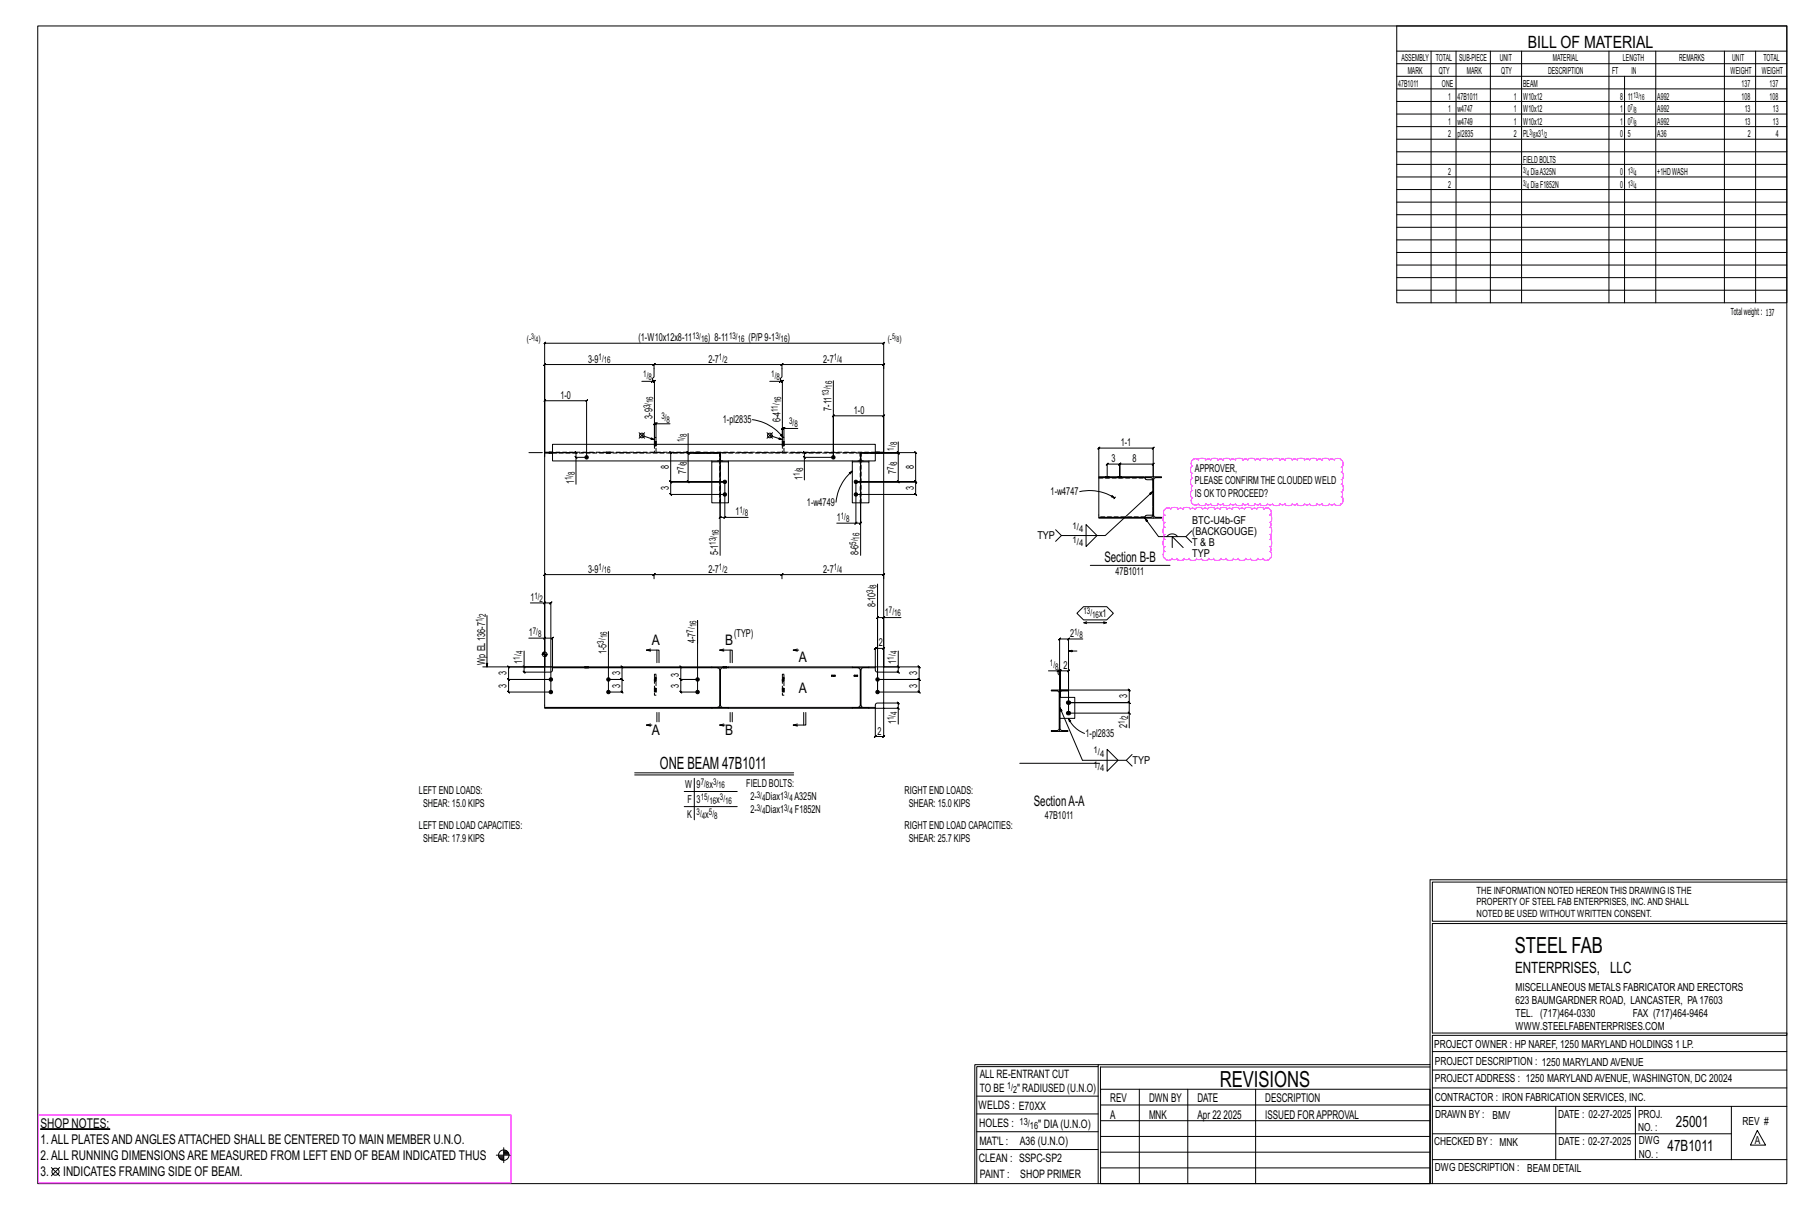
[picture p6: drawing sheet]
<svg xmlns="http://www.w3.org/2000/svg" width="914mm" height="610mm" viewBox="0 0 914 610" stroke-linecap="round" stroke-linejoin="round" font-family="sans-serif">
<g fill="#000" stroke="#000" stroke-width=".5">
<path d="M20 570h35z"/>
<circle cx="296" cy="231" r=".9"/>
<circle cx="421" cy="231" r=".9"/>
<circle cx="366" cy="243" r=".9"/>
<circle cx="366" cy="250" r=".9"/>
<circle cx="432" cy="243" r=".9"/>
<circle cx="432" cy="250" r=".9"/>
<circle cx="278" cy="349" r=".9"/>
<circle cx="278" cy="343" r=".9"/>
<circle cx="307" cy="349" r=".9"/>
<circle cx="307" cy="343" r=".9"/>
<circle cx="352" cy="349" r=".9"/>
<circle cx="352" cy="343" r=".9"/>
<circle cx="443" cy="349" r=".9"/>
<circle cx="443" cy="343" r=".9"/>
<circle cx="539" cy="354" r="1"/>
<circle cx="539" cy="360" r="1"/>
</g>
<g fill="none" stroke="#000" stroke-width=".5">
<path d="M19 13h883v584h-883zM705 13h197v140h-197zM705 26h197M705 32h197M705 39h197M722 26v127M735 26v127M752 26v127M768 26v127M812 26v127M820 39v114M836 26v127"/>
<path d="M870 26v127M886 26v127M705 45h197M705 51h197M705 58h197M705 64h197M705 70h197M705 77h197M705 83h197M705 89h197M705 96h197M705 102h197"/>
<path d="M705 108h197M705 115h197M705 121h197M705 127h197M705 134h197M705 140h197M705 146h197M324 192h5v-1l1-1v-6l1-1-1 1h-55v-1l-1 1h1v47M329 192v1l1-1zM329 192h1v1l1-1h-1v19M330 184h65h-1l1-1v1v6l-1 1v1h-6M331 183l-1 1z"/>
<path d="M394 192l-1 1 1-1zM394 192h1l-1 1 1-1v21M395 184h51h-1l1-1v3M395 183l-1 1zM421 192v39v-21h-1l1-1v1h25h-1l1-1v1v18M323 218l2 3M324 220l6 2M325 218l-2 3M330 211v10zM331 214l1-1zM331 214h-1l1-1-1 1v7M338 214h-7v7"/>
<path d="M347 219v9h16v52M380 212a23 23 0 0 1 15 9M387 218l3 3M388 220l7 2M390 218l-3 3M394 220v-1l1 2zM395 213v8zM396 216l-1 1zM396 216h-1l-1 1 1-1v5M403 216h-7v5M277 228h.1M277 229h.1"/>
<path d="M279 224h163v9h-163zM279 228h-4v1h4M279 228h.1M279 229h.1M290 230l1 1zM291 231v-3v1l-1-1h1h-16v-26l-1 1 1-1h21v1l1-1h-1v29h-5v13M306 228h.1M306 229h.1M308 228h.1M308 229h.1M330 225h.1M330 223h.1"/>
<path d="M330 224v-3h1v3M331 225h.1M331 223h.1M347 228l1 1zM347 228l1 1h-1h17h-17v-1l1 1h-1v14l1 1-1-1h19v18h12M351 228h.1M351 229h.1M353 228h.1M353 229h.1M359 233h9v21h-9zM359 233h.1M368 233h.1"/>
<path d="M395 225h.1M395 223h.1M395 224v-3h1v3M396 225h.1M396 223h.1M405 230l1 1zM409 228h-3h-1l1 1v-1v3M421 231h-15v11M429 239l1-1-1 1zM430 233h8v21h-8zM430 238a23 23 0 0 0-8 15M430 233h.1"/>
<path d="M438 233h.1M442 228h4v1h-4M442 228h.1M442 229h.1M444 228h.1M444 229h.1M453 228l1 1zM453 228l1 1h-1h-18h18v-1l1 1h-1v14l1 1-1-1h-21v21h-10M453 223v5h-19h28l1 1-1-1v15l1 1-1-1h-30h30l1 1-1-1v7v-1l1 1h-1h-30M366 250h-28h1l-1-1v1v-7l1 1-1-1h28h-28l1 1-1-1v-15l1 1-1-1h25v33v1l1-1h-1h3M545 248a23 23 0 0 1 17 3M554 241h23h1h-24z"/>
<path d="M554 241v-15v1l1-1h-1h28l-1 1 1-1v15v-7l-1 1 1-1h-17h1l-1 1v-1v7v-7h1l-1 1v-1h-6l-1 1 1-1v7M554 241v20M558 241h.1M560 241h.1M561 250l1 1h-1zM562 251v1M563 251h-1M564 241h.1M566 241h.1M578 241h8h-3l-1 1v18l1 1h3h-8h3l1-1v-18l-1-1h-3l1 1h3M582 260h-3l-1 1M582 248l-24 22h-22l-3-3"/>
<path d="M365 262l1-1zM432 264l-1 1 1-1zM432 264h2v1l1-1h-1v-36v52M536 270l-3 3M548 265l6 5-6 6zM554 261h24h-1h-23zM578 261l7 10h13l3-3M589 271a3 3 0 0 1 5 0M592 276v-5l5 5M598 271l3 3M330 290l1-1-1 1zM330 292l1-3-1 1h-55v-1l-1 1h1v49"/>
<path d="M330 290h65h-1l1-1v3M395 290h51h-1l1-1v3M395 289l-1 1zM443 295v54v-37h-1l1-1v1h3M550 285h40M246 311v26M268 304h7v33M274 305l1-1zM275 304h3l-1 1 1-1v45h-21v1l-1-1h1v-6l-1-1 1 1h21h-21l-1-1 1 1v-6l-1-1 1 1h22M307 319v30h7v1l-1-1h1v-6l-1-1 1 1h-7h7l-1-1 1 1v-6l-1-1 1 1M445 312l1-1zM455 312h-9v25h18l-1-1 1 1v6l-1-1 1 1h-21h21l-1-1 1 1v6h-1l1 1v-1h-21"/>
<path d="M543 309l4-3h12l3 3-3 4h-12zM548 314h-1l1 1M557 314h1h-11M558 314l-1 1M244 337h31M264 336l1 1zM267 322h8v17h-11l1 1-1-1v-2M273 330h3M274 330h.1M274 329v1M275 329v1M275 322l-1 1 1-1z"/>
<path d="M275 322h4l-1 1 1-1v15h-15v-8M275 337v-164l-1 1 1-1h171l-1 1 1-1v164M275 329v8M275 330v1M276 330v1M279 337l-1 2h-3v18M295 337h.1M297 337h.1M328 329l-2-1h7v6M328 328h-2M332 328v6M352 325v-12v36h-8v1l-1-1h1v-6l-1-1 1 1h8h-8l-1-1 1 1v-6l-1-1 1 1"/>
<path d="M359 337h9h-4v1v18l1 1h3h-9h3l1-1v-18l-1-1h-3zM359 337h-80h80M365 337h.1M365 329l-2-1h7v6M365 328h-2M367 337h.1M368 337h62M368 328v6M402 328h-2M403 328h-3l2 1M430 337h8h-3v1v18l1 1h2h-8h3l1-1v-18l-1-1h-3zM438 337h4h-4"/>
<path d="M442 337v2h4v16h-4v2M453 336l1 1zM453 329v8h-11v-10l-1 1 1-1h4l-1 1 1-1v12h7l1 1-1-1v-2M529 339h5v1l1 1v7M534 339h-1l1-1zM534 339h1h-1l1-1v1v13v-13h-1l1-1v1h4l1-1-1 1v21M539 322h1l-1 1zM539 322h-4l-1 1 1-1v26M539 329h4M546 322h-7v38h31v7M332 360v4M333 360v4"/>
<path d="M359 357h-84h84M368 357h62M368 360v4M370 360v4M406 360v6M407 360v6h-7h2M420 341h.1M421 341h.1M431 341h.1M433 341h.1M438 357h4M442 357h-4"/>
<path d="M453 357l1 1zM453 357v-2h1l-1-1v1h-7v17v-1l-1 1h1h-4v-1l-1 1h1v-15h11v8M531 348h8v1h-3l-1 1v18l1 1h3h-8h3l1-1-1-19h-1h-2zM535 348h35h-1l1 1v-1v7l-1-1 1 1h-31h31l-1-1 1 1v5M535 357l11 27h22l3-3M535 352h7v11h-7M569 359l1 1zM328 365l-2 1M329 366h-3h2M365 365l-2 1M366 366h-3h2M402 365l-2 1"/>
<path d="M539 363l1 1zM539 363a15 15 0 0 0 8 7M559 378l5 6-5 5zM320 390h81M320 391h81M345 399h27M350 393v21M515 385h40M568 384l3 3M345 407h27M722 444v153M722 444h180"/>
<path d="M902 445h-179v20h179M902 466h-179v55h179v1h-179v75M554 537h-62v60M554 538h-61v59M722 537h-168v60M722 538h-167v13M723 540h179M723 531h179M493 553h61M555 550h167v47h-167zM555 558h167M575 550v47"/>
<path d="M599 550v47M634 550v47M723 558h179M723 549h179M785 558v27M825 558v27M874 558v27M254 579v8M493 562h61M493 571h61M555 573h167M555 566h167"/>
<path d="M723 572h151M887 570l4 8h-8zM26 589l4 4M30 589l-4 4M250 583h8M252 583h2M252 584h2M252 585h2M253 585h1M254 582h2M254 581h2M254 582h3"/>
<path d="M493 580h61M555 589h167M555 581h167M723 585h179"/>
<circle cx="324" cy="220" r="1.2"/>
<circle cx="388" cy="220" r="1.2"/>
<circle cx="275" cy="330" r="1.2"/>
<circle cx="28" cy="591" r="1.8"/>
<circle cx="254" cy="583" r="2.6"/>
</g>
<path d="M602 232h2h1a2.1 2.1 0 0 1 3 0 1.5 1.5 0 0 1 3 0 2.1 2.1 0 0 1 4 0 1.4 1.4 0 0 1 2 0 2.1 2.1 0 0 1 4 0 1.4 1.4 0 0 1 2 0 2.1 2.1 0 0 1 4 0 1.5 1.5 0 0 1 3 0 2.1 2.1 0 0 1 3 0 1.5 1.5 0 0 1 3 0 2.1 2.1 0 0 1 4 0 1.4 1.4 0 0 1 2 0 2.1 2.1 0 0 1 4 0 1.4 1.4 0 0 1 2 0 2.1 2.1 0 0 1 4 0 1.5 1.5 0 0 1 3 0 2.1 2.1 0 0 1 3 0 1.5 1.5 0 0 1 3 0 2.1 2.1 0 0 1 4 0 1.4 1.4 0 0 1 2 0 2.1 2.1 0 0 1 4 0 1.4 1.4 0 0 1 2 0 2.2 2.2 0 0 1 4 0l1 2-1 2 1 1-1 1h1v2v2h-1l1 1-1 1 1 1v1v2h-1v1v2a2.5 2.5 0 0 1 0 3l-2 1h-1l-1-1-1 1-1-1v1h-2h-2v-1l-1 1-1-1-1 1h-1h-2v-1l-1 1-2-1v1h-2h-1v-1l-2 1-1-1v1h-2h-1l-1-1-1 1-1-1v1h-2h-2v-1l-1 1-1-1-1 1h-1h-2v-1l-1 1-2-1v1h-1h-2v-1l-2 1-1-1v1h-2h-1l-1-1-1 1-1-1v1h-2h-2v-1l-1 1-1-1-1 1h-1h-2v-1l-1 1-2-1v1h-1l-2-1a2.1 2.1 0 0 1-3 0 2.1 2.1 0 0 1 0-3 2.1 2.1 0 0 1 0-3 1.5 1.5 0 0 1 0-3 2.1 2.1 0 0 1 0-4 1.4 1.4 0 0 1 0-2 2.1 2.1 0 0 1 0-4 2 2 0 0 1 0-3zM588 257l2-1 1 1a2.1 2.1 0 0 1 3 0 1.5 1.5 0 0 1 3 0 2.1 2.1 0 0 1 4 0 1.4 1.4 0 0 1 2 0 2.1 2.1 0 0 1 4 0 1.4 1.4 0 0 1 2 0 2.1 2.1 0 0 1 4 0 1.5 1.5 0 0 1 3 0 2.1 2.1 0 0 1 3 0 1.5 1.5 0 0 1 3 0 2.1 2.1 0 0 1 3 0 1.5 1.5 0 0 1 3 0 2.1 2.1 0 0 1 4 0 1.4 1.4 0 0 1 2 0 2.1 2.1 0 0 1 4 0 2 2 0 0 1 3 0 2 2 0 0 1 0 3 2.1 2.1 0 0 1 0 4 1.4 1.4 0 0 1 0 2 2.1 2.1 0 0 1 0 4 1.4 1.4 0 0 1 0 2 2.1 2.1 0 0 1 0 4 1.4 1.4 0 0 1 0 2 2.2 2.2 0 0 1 0 4l-2 1-2-1h-1h-1l-2 1-2-1h-1h-1h-1l-1 1-2-1h-1h-2l-1 1-2-1h-2h-1l-2 1-1-1h-1h-1h-1l-2 1-2-1h-1h-1l-2 1-2-1h-1h-1h-1l-1 1-2-1h-1h-2a2.4 2.4 0 0 1-3 0l-1-2v-1l1-1-1-1 1-1h-1v-2v-2h1l-1-1 1-1h-1v-2v-2h1l-1-1 1-1-1-1v-1l1-2a2.2 2.2 0 0 1 0-3zM19 563h239v34h-239z" fill="none" stroke="#f0f" stroke-width=".5"/>
<g fill="none" stroke="#000" stroke-width=".5" stroke-dasharray="2 1.4">
<path d="M277 228h.1M277 228v1M277 229h.1M277 229v-1M278 228v1zM278 229v-1M278 229l1-1M278 228h.1M279 229v-1M279 229h84M279 229h.1M306 228h.1"/>
<path d="M306 228v1M306 229h.1M306 229v-1M307 228v1zM307 229v-1M307 229l1-1M307 228h.1M308 229v-1M308 229h.1M330 225h.1M330 224h1l-1-1M330 224v4"/>
<path d="M330 225h1M331 228v-4M331 223h-1M331 224h-1M331 225h-1M331 225h.1M331 223h.1M331 224l-1-1M351 228h.1M351 228v1M351 229h.1M351 229v-1"/>
<path d="M352 228v1zM352 229v-1M352 229l1-1M352 228h.1M353 229v-1M353 229h.1M362 233l1-1v-3h1M363 229v25M364 232l1 1M395 225h.1M395 224h1l-1-1M395 224v4"/>
<path d="M395 225h1M396 228v-4M396 223h-1M396 224h-1M396 225h-1M396 225h.1M396 223h.1M396 224l-1-1M433 233l1-1v-3h8M434 229h-70v3M434 229v25M435 229v3l1 1"/>
<path d="M442 228h-163M442 228h.1M442 228v1M442 229h.1M442 229v-1M443 228v1zM443 229v-1M443 228h.1M443 229l1-1M444 229v-1M444 229h.1M364 254v-25"/>
<path d="M435 254v-25M554 241h24M558 241h.1M559 241h.1M559 241h-1M560 241h.1M564 241h.1M565 241h-1M565 241h.1M566 241h.1M582 260h.1M582 242h.1"/>
<path d="M578 261h-24M295 337h.1M296 337h-1M296 337h.1M297 337h.1M362 337h3M364 338h-1M365 337h.1M366 337h.1M366 337h-1M367 337h.1M433 337h3"/>
<path d="M435 338h-1M330 342h1zM330 343h1l-1-1M330 347h1zM330 348h1h-1M330 340h1v11h-1zM331 342h.1M331 343l-1-1M331 343h-1M331 344h-1M331 347v1M331 348l-1-1"/>
<path d="M331 348h-1M331 349h-1M362 357h3zM363 356h1M395 342h1zM395 343h1l-1-1M395 347h1zM395 348h1h-1M395 340h1v11h-1zM396 342h.1M396 343l-1-1M396 343h-1"/>
<path d="M396 344h-1M396 347v1M396 348l-1-1M396 348h-1M396 349h-1M420 341h.1M421 341h.1M421 341h-1M431 341h.1M432 341h-1M432 341h.1M433 341h.1"/>
<path d="M433 357h3zM434 356h1"/>
</g>
<path d="M267 228h187" fill="none" stroke="#000" stroke-width=".5" stroke-dasharray="6.8 1 0 1"/>
<path d="M582 241v20M535 348v21" fill="none" stroke="#000" stroke-width=".5" stroke-dasharray="5.8 1 1 1"/>
<g font-size="11.2">
<text x="764" y="481">STEEL FAB</text>
<text x="616" y="548">REVISIONS</text>
</g>
<g font-size="8.6">
<text x="771" y="24">BILL OF MATERIAL</text>
<text x="333" y="388">ONE BEAM 47B1011</text>
</g>
<g font-size="7.9">
<text x="765" y="491">ENTERPRISES, LLC</text>
<text x="846" y="569">25001</text>
<text x="842" y="581">47B1011</text>
</g>
<g font-size="7.3">
<text x="557" y="284">Section B-B</text>
<text x="329" y="326">A</text>
<text x="366" y="326">B</text>
<text x="403" y="334">A</text>
<text x="403" y="350">A</text>
<text x="329" y="371">A</text>
<text x="366" y="371">B</text>
<text x="522" y="407">SectionA-A</text>
</g>
<g font-size="6.8">
<text x="20" y="569">SHOP NOTES:</text>
<text x="20" y="577">1.ALL PLATESANDANGLESATTACHED SHALL BE CENTERED TO MAIN MEMBER U.N.O.</text>
<text x="20" y="585">2.ALL RUNNING DIMENSIONSARE MEASURED FROM LEFT END OF BEAM INDICATED THUS</text>
<text x="20" y="593">3.</text>
<text x="32" y="593">INDICATES FRAMING SIDE OF BEAM.</text>
</g>
<g font-size="6.1">
<text x="560" y="556">REV</text>
<text x="580" y="556">DWN BY</text>
<text x="604" y="556">DATE</text>
<text x="639" y="556">DESCRIPTION</text>
<text x="560" y="564">A</text>
<text x="580" y="564">MNK</text>
<text x="604" y="564">Apr 22</text>
<text x="618" y="564">2025</text>
<text x="639" y="564">ISSUED FORAPPROVAL</text>
</g>
<g font-size="5.9">
<text x="494" y="560">WELDS : E70XX</text>
<text x="494" y="569">HOLES :</text>
<text x="524" y="569">&quot; DIA(U.N.O)</text>
<text x="494" y="578">MAT'L :</text>
<text x="515" y="578">A36 (U.N.O)</text>
<text x="494" y="586">CLEAN : SSPC-SP2</text>
<text x="495" y="595">PAINT :</text>
<text x="515" y="595">SHOP PRIMER</text>
</g>
<g font-size="5.8">
<text x="494" y="544">ALL RE-ENTRANT CUT</text>
<text x="494" y="551">TO BE</text>
<text x="513" y="551">&quot; RADIUSED (U.N.O)</text>
</g>
<g font-size="5.6">
<text x="765" y="500">MISCELLANEOUS METALS FABRICATORAND ERECTORS</text>
<text x="765" y="507">623 BAUMGARDNER ROAD, LANCASTER, PA17603</text>
<text x="765" y="513">TEL. (717)464-0330</text>
<text x="824" y="513">FAX (717)464-9464</text>
<text x="765" y="520">WWW.STEELFABENTERPRISES.COM</text>
<text x="724" y="529">PROJECT OWNER : HP NAREF, 1250 MARYLAND HOLDINGS 1 LP.</text>
<text x="724" y="538">PROJECT DESCRIPTION : 1250 MARYLANDAVENUE</text>
<text x="724" y="546">PROJECTADDRESS : 1250 MARYLANDAVENUE, WASHINGTON, DC 20024</text>
<text x="724" y="556">CONTRACTOR : IRON FABRICATION SERVICES, INC.</text>
<text x="724" y="564">DRAWN BY :</text>
<text x="753" y="564">BMV</text>
<text x="786" y="564">DATE : 02-27-2025</text>
<text x="827" y="564">PROJ.</text>
<text x="879" y="568">REV #</text>
<text x="827" y="571">NO. :</text>
<text x="724" y="578">CHECKED BY : MNK</text>
<text x="787" y="578">DATE : 02-27-2025</text>
<text x="827" y="578">DWG</text>
<text x="886" y="578">A</text>
<text x="827" y="584">NO. :</text>
<text x="724" y="591">DWG DESCRIPTION : BEAM DETAIL</text>
</g>
<g font-size="5.5">
<text x="322" y="172">(1-W10x12x8-11</text>
<text x="357" y="172">) 8-11</text>
<text x="378" y="172">(P/P9-1</text>
<text x="397" y="172">)</text>
<text x="297" y="183">3-9</text>
<text x="357" y="183">2-7</text>
<text x="415" y="183">2-7</text>
<text x="283" y="201">1-0</text>
<text x="420" y="207" transform="rotate(-90 420 207)">7-11</text>
<text x="431" y="209">1-0</text>
<text x="329" y="211" transform="rotate(-90 329 211)">3-9</text>
<text x="365" y="214">1-pl2835</text>
<text x="394" y="213" transform="rotate(-90 394 213)">6-4</text>
<text x="566" y="225">1-1</text>
<text x="561" y="233">3</text>
<text x="571" y="233">8</text>
<text x="337" y="237" transform="rotate(-90 337 237)">8</text>
<text x="346" y="239" transform="rotate(-90 346 239)">7</text>
<text x="452" y="239" transform="rotate(-90 452 239)">7</text>
<text x="461" y="237" transform="rotate(-90 461 237)">8</text>
<text x="603" y="238">APPROVER,</text>
<text x="290" y="244" transform="rotate(-90 290 244)">1</text>
<text x="405" y="242" transform="rotate(-90 405 242)">1</text>
<text x="603" y="244">PLEASE CONFIRMTHE CLOUDED WELD</text>
<text x="337" y="247" transform="rotate(-90 337 247)">3</text>
<text x="461" y="247" transform="rotate(-90 461 247)">3</text>
<text x="530" y="250">1-w4747</text>
<text x="603" y="251">IS OKTO PROCEED?</text>
<text x="407" y="255">1-w4749</text>
<text x="371" y="260">1</text>
<text x="422" y="263">1</text>
<text x="602" y="264">BTC-U4b-GF</text>
<text x="602" y="270">(BACKGOUGE)</text>
<text x="523" y="272">TYP</text>
<text x="602" y="275">T &amp; B</text>
<text x="362" y="280" transform="rotate(-90 362 280)">5-1</text>
<text x="433" y="280" transform="rotate(-90 433 280)">8-6</text>
<text x="602" y="281">TYP</text>
<text x="297" y="289">3-9</text>
<text x="357" y="289">2-7</text>
<text x="415" y="289">2-7</text>
<text x="563" y="290">47B1011</text>
<text x="268" y="303">1</text>
<text x="442" y="306" transform="rotate(-90 442 306)">8-10</text>
<text x="447" y="311">1</text>
<text x="555" y="311">x1</text>
<text x="267" y="321">1</text>
<text x="370" y="321">(TYP)</text>
<text x="540" y="321">2</text>
<text x="351" y="325" transform="rotate(-90 351 325)">4-7</text>
<text x="443" y="326">2</text>
<text x="245" y="335" transform="rotate(-90 245 335)">Wp EL136-7</text>
<text x="263" y="335" transform="rotate(-90 263 335)">1</text>
<text x="306" y="330" transform="rotate(-90 306 330)">1-5</text>
<text x="452" y="335" transform="rotate(-90 452 335)">1</text>
<text x="256" y="340" transform="rotate(-90 256 340)">3</text>
<text x="313" y="341" transform="rotate(-90 313 341)">3</text>
<text x="343" y="342" transform="rotate(-90 343 342)">3</text>
<text x="463" y="341" transform="rotate(-90 463 341)">3</text>
<text x="537" y="338">2</text>
<text x="256" y="347" transform="rotate(-90 256 347)">3</text>
<text x="313" y="347" transform="rotate(-90 313 347)">3</text>
<text x="343" y="347" transform="rotate(-90 343 347)">3</text>
<text x="463" y="347" transform="rotate(-90 463 347)">3</text>
<text x="569" y="352" transform="rotate(-90 569 352)">3</text>
<text x="452" y="365" transform="rotate(-90 452 365)">1</text>
<text x="443" y="371">2</text>
<text x="569" y="367" transform="rotate(-90 569 367)">2</text>
<text x="548" y="372">1-pl2835</text>
<text x="572" y="385">TYP</text>
<text x="211" y="401">LEFT END LOADS:</text>
<text x="346" y="397">W</text>
<text x="352" y="397">9</text>
<text x="358" y="397">x</text>
<text x="377" y="397">FIELD BOLTS:</text>
<text x="457" y="401">RIGHT END LOADS:</text>
<text x="213" y="407">SHEAR: 15.0 KIPS</text>
<text x="347" y="405">F</text>
<text x="352" y="405">3</text>
<text x="361" y="405">x</text>
<text x="379" y="404">2-</text>
<text x="386" y="404">Diax1</text>
<text x="401" y="404">A325N</text>
<text x="459" y="407">SHEAR: 15.0 KIPS</text>
<text x="347" y="413">K</text>
<text x="356" y="413">x</text>
<text x="379" y="410">2-</text>
<text x="386" y="410">Diax1</text>
<text x="401" y="410">F1852N</text>
<text x="527" y="413">47B1011</text>
<text x="211" y="418">LEFT END LOAD CAPACITIES:</text>
<text x="457" y="418">RIGHT END LOAD CAPACITIES:</text>
<text x="213" y="425">SHEAR: 17.9 KIPS</text>
<text x="459" y="425">SHEAR: 25.7 KIPS</text>
</g>
<g font-size="5">
<text x="745" y="451">THE INFORMATION NOTED HEREON THIS DRAWING IS THE</text>
<text x="745" y="457">PROPERTY OF STEEL FAB ENTERPRISES, INC.AND SHALL</text>
<text x="745" y="463">NOTED BE USED WITHOUT WRITTEN CONSENT.</text>
<text x="508" y="550">1/</text>
<text x="511" y="551">2</text>
<text x="515" y="568">13/</text>
<text x="520" y="570">16</text>
</g>
<g font-size="4.9">
<text x="707" y="31">ASSEMBLY</text>
<text x="725" y="31">TOTAL</text>
<text x="736" y="31">SUB-PIECE</text>
<text x="757" y="31">UNIT</text>
<text x="784" y="31">MATERIAL</text>
<text x="819" y="31">LENGTH</text>
<text x="847" y="31">REMARKS</text>
<text x="874" y="31">UNIT</text>
<text x="890" y="31">TOTAL</text>
<text x="710" y="37">MARK</text>
<text x="726" y="37">QTY</text>
<text x="740" y="37">MARK</text>
<text x="758" y="37">QTY</text>
<text x="781" y="37">DESCRIPTION</text>
<text x="814" y="37">FT</text>
<text x="823" y="37">IN</text>
<text x="873" y="37">WEIGHT</text>
<text x="889" y="37">WEIGHT</text>
<text x="706" y="44">47B1011</text>
<text x="728" y="44">ONE</text>
<text x="769" y="44">BEAM</text>
<text x="879" y="44">137</text>
<text x="893" y="44">137</text>
<text x="731" y="50">1</text>
<text x="736" y="50">47B1011</text>
<text x="764" y="50">1</text>
<text x="769" y="50">W10x12</text>
<text x="818" y="50">8</text>
<text x="821" y="50">11</text>
<text x="836" y="50">A992</text>
<text x="879" y="50">108</text>
<text x="893" y="50">108</text>
<text x="731" y="57">1</text>
<text x="736" y="57">w4747</text>
<text x="764" y="57">1</text>
<text x="769" y="57">W10x12</text>
<text x="818" y="57">1</text>
<text x="821" y="57">0</text>
<text x="836" y="57">A992</text>
<text x="880" y="57">13</text>
<text x="895" y="57">13</text>
<text x="731" y="63">1</text>
<text x="736" y="63">w4749</text>
<text x="764" y="63">1</text>
<text x="769" y="63">W10x12</text>
<text x="818" y="63">1</text>
<text x="821" y="63">0</text>
<text x="836" y="63">A992</text>
<text x="880" y="63">13</text>
<text x="895" y="63">13</text>
<text x="731" y="69">2</text>
<text x="736" y="69">pl2835</text>
<text x="764" y="69">2</text>
<text x="769" y="69">PL x3</text>
<text x="818" y="69">0</text>
<text x="821" y="69">5</text>
<text x="836" y="69">A36</text>
<text x="882" y="69">2</text>
<text x="896" y="69">4</text>
<text x="769" y="82">FIELDBOLTS</text>
<text x="731" y="88">2</text>
<text x="772" y="88">DiaA325N</text>
<text x="818" y="88">0</text>
<text x="821" y="88">1</text>
<text x="836" y="88">+1HDWASH</text>
<text x="731" y="95">2</text>
<text x="772" y="95">DiaF1852N</text>
<text x="818" y="95">0</text>
<text x="821" y="95">1</text>
<text x="873" y="159">Totalweight : 137</text>
</g>
<g font-size="4.7">
<text x="266" y="172">(-</text>
<text x="272" y="172">)</text>
<text x="349" y="171">13/</text>
<text x="354" y="173">16</text>
<text x="368" y="171">13/</text>
<text x="372" y="173">16</text>
<text x="391" y="171">3/</text>
<text x="394" y="173">16</text>
<text x="448" y="172">(-</text>
<text x="454" y="172">)</text>
<text x="302" y="182">1/</text>
<text x="305" y="183">16</text>
<text x="363" y="182">1/</text>
<text x="365" y="183">2</text>
<text x="421" y="182">1/</text>
<text x="423" y="183">4</text>
<text x="325" y="190">1/</text>
<text x="327" y="192">8</text>
<text x="389" y="190">1/</text>
<text x="392" y="192">8</text>
<text x="420" y="196" transform="rotate(-90 420 196)">16</text>
<text x="330" y="203" transform="rotate(-90 330 203)">16</text>
<text x="394" y="203" transform="rotate(-90 394 203)">16</text>
<text x="418" y="200" transform="rotate(-90 418 200)">13/</text>
<text x="328" y="206" transform="rotate(-90 328 206)">3/</text>
<text x="393" y="208" transform="rotate(-90 393 208)">11/</text>
<text x="334" y="212">3/</text>
<text x="336" y="213">8</text>
<text x="398" y="214">3/</text>
<text x="401" y="216">8</text>
<text x="347" y="221" transform="rotate(-90 347 221)">8</text>
<text x="345" y="223" transform="rotate(-90 345 223)">1/</text>
<text x="451" y="227" transform="rotate(-90 451 227)">1/</text>
<text x="453" y="225" transform="rotate(-90 453 225)">8</text>
<text x="290" y="240" transform="rotate(-90 290 240)">8</text>
<text x="345" y="237" transform="rotate(-90 345 237)">7/</text>
<text x="347" y="234" transform="rotate(-90 347 234)">8</text>
<text x="405" y="238" transform="rotate(-90 405 238)">8</text>
<text x="451" y="237" transform="rotate(-90 451 237)">7/</text>
<text x="453" y="234" transform="rotate(-90 453 234)">8</text>
<text x="288" y="242" transform="rotate(-90 288 242)">1/</text>
<text x="404" y="240" transform="rotate(-90 404 240)">1/</text>
<text x="373" y="259">1/</text>
<text x="376" y="261">8</text>
<text x="424" y="262">1/</text>
<text x="427" y="263">8</text>
<text x="541" y="267">1/</text>
<text x="545" y="268">4</text>
<text x="361" y="275" transform="rotate(-90 361 275)">13/</text>
<text x="363" y="271" transform="rotate(-90 363 271)">16</text>
<text x="432" y="275" transform="rotate(-90 432 275)">5/</text>
<text x="434" y="272" transform="rotate(-90 434 272)">16</text>
<text x="541" y="274">1/</text>
<text x="545" y="276">4</text>
<text x="302" y="288">1/</text>
<text x="363" y="288">1/</text>
<text x="421" y="288">1/</text>
<text x="305" y="289">16</text>
<text x="365" y="289">2</text>
<text x="423" y="289">4</text>
<text x="441" y="299" transform="rotate(-90 441 299)">3/</text>
<text x="442" y="296" transform="rotate(-90 442 296)">8</text>
<text x="270" y="302">1/</text>
<text x="272" y="304">2</text>
<text x="245" y="311" transform="rotate(-90 245 311)">2</text>
<text x="449" y="309">7/</text>
<text x="451" y="311">16</text>
<text x="547" y="310">13/</text>
<text x="551" y="312">16</text>
<text x="244" y="314" transform="rotate(-90 244 314)">1/</text>
<text x="351" y="317" transform="rotate(-90 351 317)">16</text>
<text x="269" y="320">7/</text>
<text x="272" y="321">8</text>
<text x="306" y="322" transform="rotate(-90 306 322)">16</text>
<text x="350" y="319" transform="rotate(-90 350 319)">7/</text>
<text x="542" y="320">1/</text>
<text x="545" y="322">8</text>
<text x="305" y="325" transform="rotate(-90 305 325)">3/</text>
<text x="262" y="333" transform="rotate(-90 262 333)">1/</text>
<text x="264" y="330" transform="rotate(-90 264 330)">4</text>
<text x="451" y="333" transform="rotate(-90 451 333)">1/</text>
<text x="453" y="330" transform="rotate(-90 453 330)">4</text>
<text x="530" y="336">1/</text>
<text x="532" y="338">8</text>
<text x="451" y="363" transform="rotate(-90 451 363)">1/</text>
<text x="453" y="361" transform="rotate(-90 453 361)">4</text>
<text x="568" y="365" transform="rotate(-90 568 365)">1/</text>
<text x="569" y="363" transform="rotate(-90 569 363)">2</text>
<text x="552" y="380">1/</text>
<text x="555" y="382">4</text>
<text x="552" y="388">1/</text>
<text x="555" y="389">4</text>
<text x="354" y="396">7/</text>
<text x="356" y="398">8</text>
<text x="360" y="396">3/</text>
<text x="362" y="398">16</text>
<text x="354" y="404">15/</text>
<text x="358" y="406">16</text>
<text x="363" y="404">3/</text>
<text x="366" y="406">16</text>
<text x="382" y="403">3/</text>
<text x="385" y="404">4</text>
<text x="396" y="403">3/</text>
<text x="398" y="404">4</text>
<text x="352" y="411">3/</text>
<text x="354" y="413">4</text>
<text x="358" y="411">5/</text>
<text x="360" y="413">8</text>
<text x="382" y="409">3/</text>
<text x="385" y="411">4</text>
<text x="396" y="409">3/</text>
<text x="398" y="411">4</text>
</g>
<g font-size="4.2">
<text x="824" y="49">13/</text>
<text x="827" y="51">16</text>
<text x="823" y="56">7/</text>
<text x="825" y="57">8</text>
<text x="823" y="62">7/</text>
<text x="825" y="63">8</text>
<text x="772" y="68">3/</text>
<text x="774" y="70">8</text>
<text x="778" y="68">1/</text>
<text x="780" y="70">2</text>
<text x="769" y="87">3/</text>
<text x="770" y="89">4</text>
<text x="823" y="87">3/</text>
<text x="825" y="89">4</text>
<text x="769" y="94">3/</text>
<text x="770" y="95">4</text>
<text x="823" y="94">3/</text>
<text x="825" y="95">4</text>
</g>
<g font-size="4">
<text x="268" y="171">3/</text>
<text x="270" y="173">4</text>
<text x="450" y="171">5/</text>
<text x="452" y="173">8</text>
</g>
</svg>
